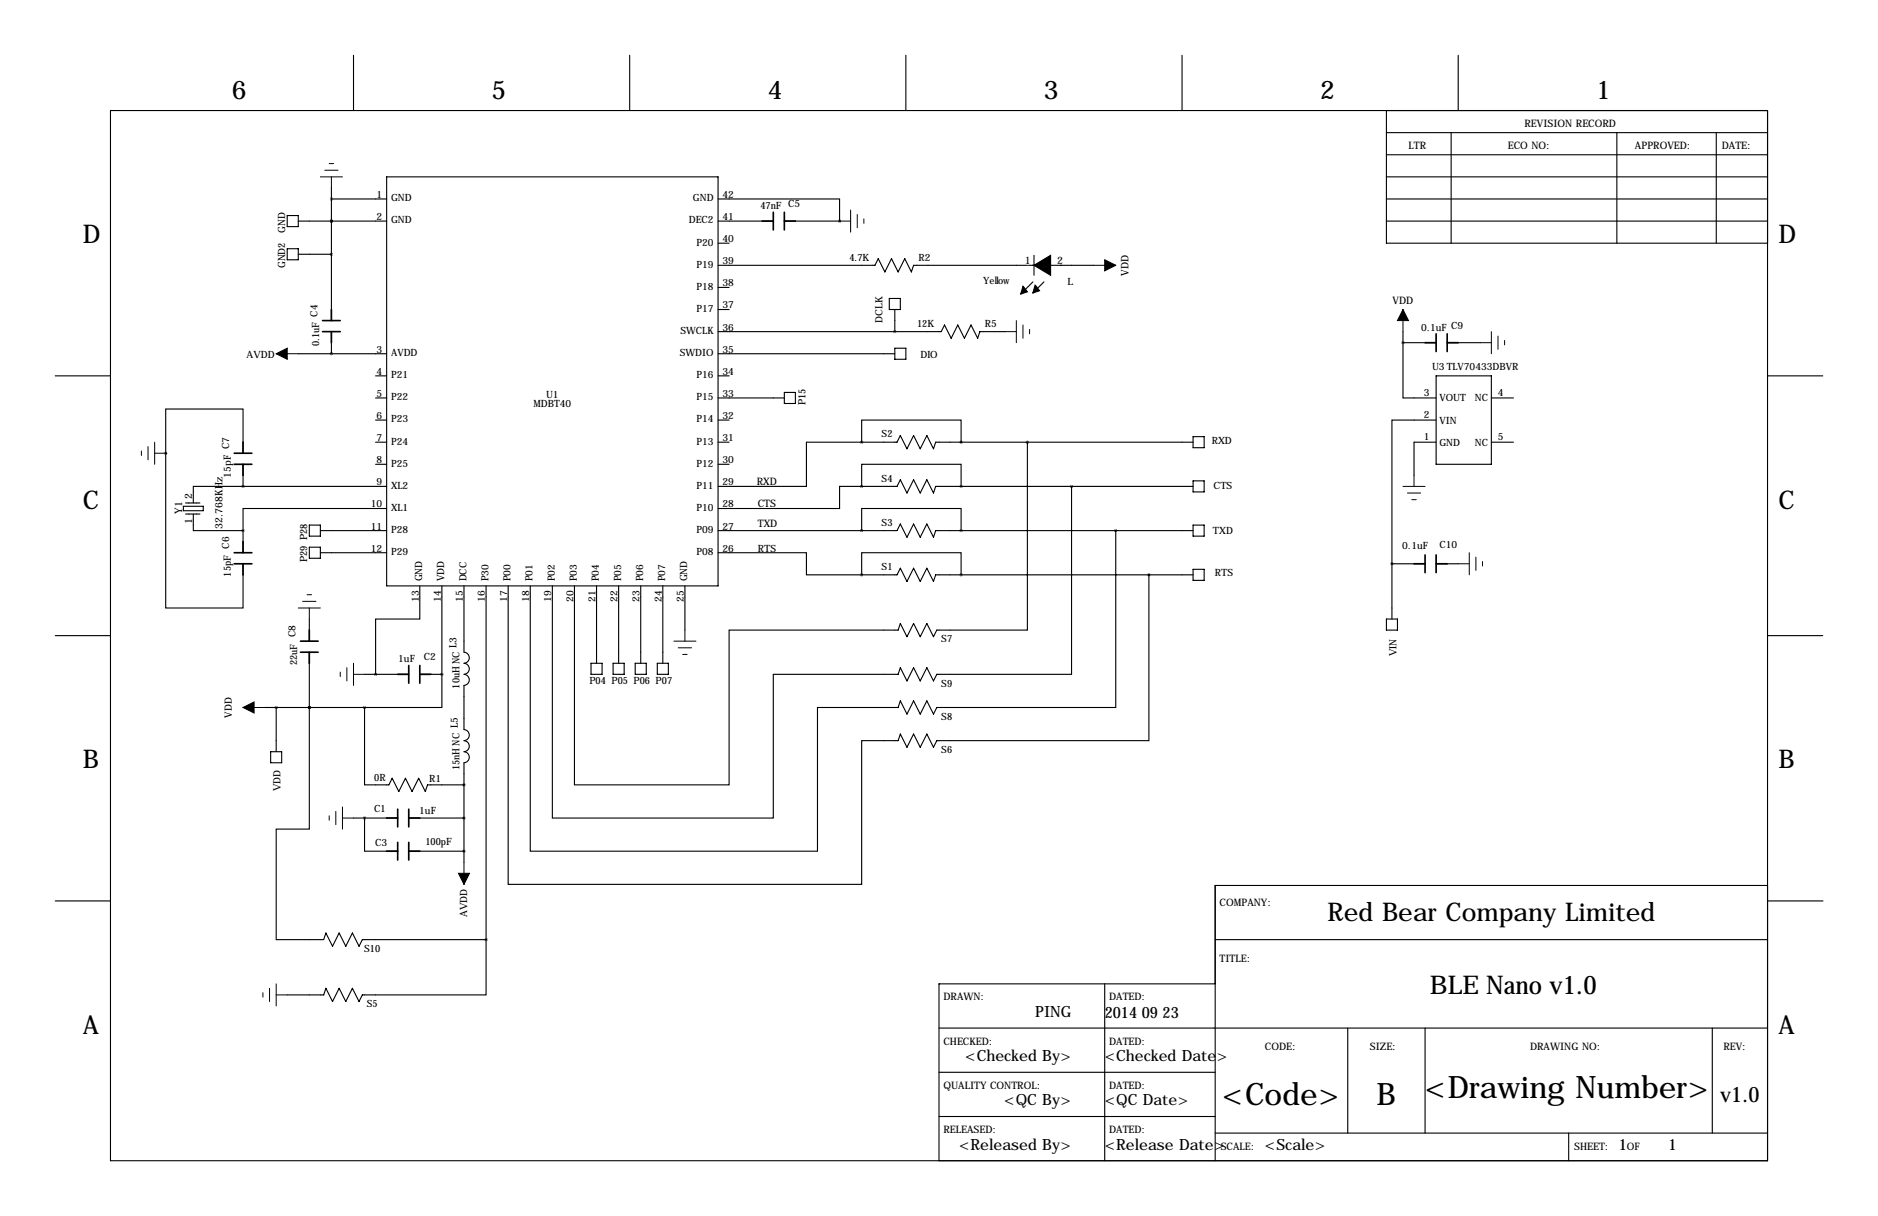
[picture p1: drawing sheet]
<svg xmlns="http://www.w3.org/2000/svg" width="432mm" height="279mm" viewBox="0 0 432 279" stroke-linecap="round" stroke-linejoin="round" font-family="sans-serif">
<g fill="none" stroke="#000" stroke-width=".25">
<path d="M81.3 12.7v12.7M144.8 12.7v12.7M208.3 12.7v12.7M271.8 12.7v12.7M335.3 12.7v12.7M25.4 25.4h381v241.3h-381zM318.8 30.5h87.6M318.8 35.6h87.6M318.8 25.4v30.5h87.6M333.7 30.5v25.4M371.8 30.5v25.4M394.6 30.5v25.4"/>
<path d="M66 49.5h2.6v2.6h-2.6zM66 57.2h2.6v2.5h-2.6zM68.6 50.8h20.3M68.6 58.4h7.6M76.2 50.8h.1M76.2 45.7h12.7M76.2 43.2v30.5M88.9 40.6h76.2v94h-76.2zM165.1 45.7h27.9v5.1M165.1 50.8h12.7M165.1 55.9h2.5M180.3 50.8h12.7"/>
<path d="M193 50.8h.1M237.7 58.7v4.5M318.8 45.7h87.6M318.8 50.8h87.6M318.8 40.6h87.6M76.2 76.2v5.1M165.1 76.2h51.3l.8-1.5 1.5 3 1.5-3 1.5 3 1.6-3 1.5 3 .5-1.5h5.8M165.1 71.1h2.5M165.1 66h2.5M165.1 61h36.1l.7-1.6 1.6 3.1 1.5-3.1 1.5 3.1 1.5-3.1 1.5 3.1 .6-1.5h26.1M204.5 68.6h2.5v2.5h-2.5zM205.7 71.1v5.1"/>
<path d="M236.5 61h15M237.5 64.8l-2.6 2.5M240 64.8l-2.5 2.5M322.6 78.7v12.7h7.6M322.6 78.7h7.6M322.6 76.2v2.5M332.7 78.7h7.7M12.7 86.4h12.7M68.6 81.3h20.3M86.4 86.4h2.5M86.4 91.4h2.5M86.4 96.5h2.5"/>
<path d="M165.1 86.4h2.5M165.1 81.3h40.6M165.1 91.4h15.2M165.1 96.5h2.5M180.3 90.2h2.6v2.5h-2.6zM205.7 80h2.6v2.5h-2.6zM330.2 96.5h-10.2v33M330.2 86.4h12.7v20.3h-12.7zM342.9 91.4h5.1M406.4 86.4h12.7M38.1 104.1v-10.1h17.8v10.1M38.1 104.1h.1"/>
<path d="M38.1 104.1v35.6h17.8v-10.2M42.2 116.3h4.5v1h-4.5zM42.7 118.1h3.3M42.7 115.6h3.3M44.4 118.1v3.8h11.5M55.9 111.8h-11.5v3.8M55.9 111.8h33M55.9 106.7v5.1M86.4 101.6h2.5M86.4 106.7h2.5M88.9 116.8h-33v5.1M165.1 101.6h2.5"/>
<path d="M165.1 106.7h2.5M198.1 101.6h-12.7v10.2h-20.3M198.1 101.6v-5.1h22.9v5.1M198.1 111.8v-5.1h22.9v5.1M198.1 111.8h-5.1v5h-27.9M198.1 101.6h8.1l.8-1.5 1.5 3 1.6-3 1.5 3 1.5-3 1.5 3 .5-1.5h59.2M198.1 111.8h8.1l.8-1.6 1.5 3.1 1.6-3.1 1.5 3.1 1.5-3.1 1.5 3.1 .5-1.5h59.2M236.2 101.6v43.2h-20.8l-.8 1.5-1.5-3-1.5 3-1.5-3-1.6 3-1.5-3-.5 1.5h-38.9v35.5h-35.5v-45.7M246.4 111.8v43.1h-31l-.8 1.6-1.5-3.1-1.5 3.1-1.5-3.1-1.6 3.1-1.5-3.1-.5 1.5h-28.7v33.1h-50.8v-53.4M274.3 100.3h2.6v2.6h-2.6zM274.3 110.5h2.6v2.5h-2.6zM330.2 101.6h-5.1v7.6"/>
<path d="M342.9 101.6h5.1M55.9 121.9v5.1M71.1 120.7h2.6v2.5h-2.6zM71.1 125.7h2.6v2.6h-2.6zM73.7 121.9h15.2M73.7 127h15.2M96.5 134.6v7.6h-10.1v12.7M101.6 134.6v20.3M106.7 134.6v15.3a1.27 1.27 0 0 1 1.2 1.2 1.27 1.27 0 0 1-1.2 1.3 1.27 1.27 0 0 1 1.2 1.3 1.27 1.27 0 0 1-1.2 1.2M111.8 134.6v81.3M137.2 134.6v17.8M142.2 134.6v17.8"/>
<path d="M147.3 134.6v17.8M152.4 134.6v17.8M157.5 134.6v10.2M165.1 127h20.3v5.1h12.7M165.1 121.9h41.1l.8-1.5 1.5 3 1.6-3 1.5 3 1.5-3 1.5 3 .5-1.5h59.2M198.1 132.1v-5.1h22.9v5.1M198.1 121.9v-5.1h22.9v5.1M198.1 132.1h8.1l.8-1.5 1.5 3 1.6-3 1.5 3 1.5-3 1.5 3 .5-1.5h59.2M256.5 121.9v40.7h-41.1l-.8 1.5-1.5-3.1-1.5 3.1-1.5-3.1-1.6 3.1-1.5-3.1-.5 1.6h-18.5v33h-66.1v-61M264.2 132.1v38.1h-48.8l-.8 1.5-1.5-3-1.5 3-1.5-3-1.6 3-1.5-3-.5 1.5h-8.4v33h-81.3v-68.6M274.3 130.8h2.6v2.5h-2.6zM274.3 120.7h2.6v2.5h-2.6z"/>
<path d="M320 129.5v12.7M320 129.5h7.7M330.2 129.5h5.1M12.7 146h12.7M71.1 142.2v5.1M71.1 149.9v12.7M83.8 154.9h10.2M96.5 154.9h5.1M101.6 154.9v7.7h-17.8M106.7 154.9a1.27 1.27 0 0 1 1.2 1.3 1.27 1.27 0 0 1-1.2 1.3v10.1a1.27 1.27 0 0 1 1.2 1.3 1.27 1.27 0 0 1-1.2 1.3 1.27 1.27 0 0 1 1.2 1.2 1.27 1.27 0 0 1-1.2 1.3 1.27 1.27 0 0 1 1.2 1.3 1.27 1.27 0 0 1-1.2 1.3v22.8M135.9 152.4h2.5v2.5h-2.5zM141 152.4h2.5v2.5h-2.5z"/>
<path d="M146 152.4h2.6v2.5h-2.6zM151.1 152.4h2.6v2.5h-2.6zM318.8 142.2h2.5v2.6h-2.5zM406.4 146h12.7M61 162.6h22.8M62.2 172.7h2.6v2.6h-2.6zM63.5 162.6v10.1M71.1 162.6h.1M71.1 162.6v27.9h-7.6v25.4h10.9l.5-1.5 1.6 3 1.5-3 1.5 3 1.5-3 1.5 3 .8-1.5h28.5M83.8 162.6v17.7h5.6l.8-1.5 1.5 3.1 1.5-3.1 1.5 3.1 1.6-3.1 1.5 3.1 .5-1.6h8.4M81.3 188h10.1M83.8 188v7.6h7.6"/>
<path d="M94 188h12.7M94 195.6h12.7M12.7 207h12.7M111.8 215.9v12.7h-28.5l-.8 1.5-1.5-3-1.5 3-1.5-3-1.5 3-1.6-3-.5 1.5h-8.4M279.4 215.9h127M406.4 203.5h-127v63.2M406.5 207h12.7M215.9 236.2h190.5M254 226.1v40.6M279.4 226.1h-63.5v40.6M309.9 236.2v24.1M327.7 236.2v24.1"/>
<path d="M393.7 236.2v24.1M215.9 246.4h63.5M215.9 256.5h63.5M279.4 260.3h127M360.7 260.3v6.4"/>
</g>
<g fill="none" stroke="#000" stroke-width=".38">
<path d="M175.3 50.8h2.5M177.8 48.8v4M180.3 48.8v4M180.3 50.8h2.6M74.2 73.7h4M74.2 76.2h4M76.2 71.1v2.6M76.2 76.2v2.5M327.7 78.7h2.5M330.2 76.7v4.1M332.7 76.7v4.1M332.7 78.7h2.6"/>
<path d="M53.8 104.1h4.1M53.8 106.7h4.1M55.9 101.6v2.5M55.9 106.7v2.5M53.8 127h4.1M53.8 129.5h4.1M55.9 124.5v2.5M55.9 129.5v2.6M325.1 129.5h2.6M327.7 127.5v4.1M330.2 129.5h2.5M330.2 127.5v4.1"/>
<path d="M69.1 147.3h4.1M69.1 149.9h4.1M71.1 144.8v2.5M71.1 149.9v2.5M91.4 154.9h2.6M94 152.9v4.1M96.5 152.9v4.1M96.5 154.9h2.6M88.9 188h2.5M88.9 195.6h2.5M91.4 185.9v4.1M91.4 193.5v4.1"/>
<path d="M94 185.9v4.1M94 193.5v4.1M94 188h2.5M94 195.6h2.5"/>
</g>
<path d="M235.2 65.8l1 1.3-1.5 .5zM238 65.5l1 1.3-1.5 .5zM237.7 61l3.9-2.3v2.3zM237.7 61h3.9v2.2z" fill="#000" stroke="#000" stroke-width=".25"/>
<g fill="none" stroke="#000" stroke-width=".23">
<path d="M74.7 39.1h3M75.7 37.6h1M73.7 40.6h5M76.2 40.6v2.6M193 50.8h2.6M195.6 48.3v5M197.1 49.3v3M198.6 50.3v1M231.1 76.2h2.6M233.7 73.7v5M235.2 74.7v3M236.7 75.7v1"/>
<path d="M251.5 61h5M322.6 71.1v5.1M340.4 78.7h2.5M342.9 76.2v5.1M344.4 77.2v3.1M345.9 78.2v1M63.5 81.3h5.1M32.5 103.6v1M34 102.6v3.1M35.6 104.1h2.5M35.6 101.6v5.1M322.6 111.8h5.1"/>
<path d="M323.6 113.3h3M324.6 114.8h1M325.1 109.2v2.6M68.6 139.7h5.1M69.6 138.2h3M70.6 136.7h1M71.1 139.7v2.5M335.3 129.5h2.5M337.8 127v5.1M339.3 128v3.1M340.9 129v1M78.2 154.4v1"/>
<path d="M79.8 153.4v3.1M81.3 154.9h2.5M81.3 152.4v5.1M154.9 147.3h5.1M156 148.8h3M157 150.4h1M157.5 144.8v2.5M55.9 162.6h5.1M75.7 187.5v1M77.2 186.4v3.1M78.7 188h2.6M78.7 185.4v5.1"/>
<path d="M106.7 198.1v5.1M60.5 228.1v1M62 227.1v3M63.5 228.6h2.5M63.5 226.1v5"/>
</g>
<path d="M254 59.7l2.5 1.3-2.5 1.2zM322.6 71.1l1.2 2.6h-2.5zM63.5 81.3l2.5-1.3v2.5zM55.9 162.6l2.5-1.3v2.5zM105.4 200.7h2.5l-1.2 2.5z" fill="#000" stroke="#000" stroke-width=".23"/>
<path d="M193 50.8a.05 .05 0 0 0 .1 0 .05 .05 0 0 0-.1 0zM205.7 76.2a.05 .05 0 0 0 .1 0 .05 .05 0 0 0-.1 0zM86.3 154.9a.05 .05 0 0 0 .1 0 .05 .05 0 0 0-.1 0zM264.1 132.1a.05 .05 0 0 0 .1 0 .05 .05 0 0 0-.1 0zM256.5 121.9a.05 .05 0 0 0 .1 0 .05 .05 0 0 0-.1 0zM111.7 215.9a.05 .05 0 0 0 .1 0 .05 .05 0 0 0-.1 0zM320 129.5a.05 .05 0 0 0 .1 0 .05 .05 0 0 0-.1 0z" fill="#000" stroke="#000" stroke-width=".63"/>
<g font-size="7.1">
<text x="281" y="254">&lt;Code&gt;</text>
<text x="316.5" y="254">B</text>
<text x="327.6" y="252.2">&lt;Drawing Number&gt;</text>
</g>
<g font-size="5.9">
<text x="53.3" y="22.9">6</text>
<text x="113" y="22.9">5</text>
<text x="176.5" y="22.9">4</text>
<text x="240" y="22.9">3</text>
<text x="303.5" y="22.9">2</text>
<text x="367" y="22.9">1</text>
<text x="19" y="55.9">D</text>
<text x="408.9" y="55.9">D</text>
<text x="19" y="116.8">C</text>
<text x="408.9" y="116.8">C</text>
<text x="19" y="176.5">B</text>
<text x="408.9" y="176.5">B</text>
<text x="305.2" y="211.6">Red Bear Company Limited</text>
<text x="328.8" y="228.4">BLE Nano v1.0</text>
<text x="19" y="237.5">A</text>
<text x="408.9" y="237.5">A</text>
</g>
<text font-size="4.9" x="395.5" y="253.1">v1.0</text>
<g font-size="3.6">
<text x="238" y="233.7">PING</text>
<text x="254" y="233.8">2014 09 23</text>
<text x="221.9" y="243.8">&lt;Checked By&gt;</text>
<text x="254" y="243.8">&lt;Checked Date&gt;</text>
<text x="230.9" y="254">&lt;QC By&gt;</text>
<text x="254" y="254">&lt;QC Date&gt;</text>
<text x="220.5" y="264.1">&lt;Released By&gt;</text>
<text x="254" y="264.1">&lt;Release Date&gt;</text>
<text x="290.8" y="264.1">&lt;Scale&gt;</text>
<text x="372.1" y="264.1">1</text>
<text x="383.5" y="264.1">1</text>
</g>
<g font-size="2.4">
<text x="350.5" y="29.2">REVISION RECORD</text>
<text x="323.8" y="34.3">LTR</text>
<text x="346.7" y="34.3">ECO NO:</text>
<text x="375.9" y="34.3">APPROVED:</text>
<text x="395.9" y="34.3">DATE:</text>
<text x="235.6" y="60.6">1</text>
<text x="243.1" y="60.6">2</text>
<text x="259.5" y="63.3" transform="rotate(-90 259.5 63.3)">VDD</text>
<text x="320.2" y="69.8">VDD</text>
<text x="174" y="111.5">RXD</text>
<text x="41.9" y="118" transform="rotate(-90 41.9 118)">Y1</text>
<text x="44.2" y="114.6" transform="rotate(-90 44.2 114.6)">2</text>
<text x="174.2" y="116.6">CTS</text>
<text x="44.2" y="120.5" transform="rotate(-90 44.2 120.5)">1</text>
<text x="51.2" y="121.5" transform="rotate(-90 51.2 121.5)">32.768KHz</text>
<text x="174.2" y="121.2">TXD</text>
<text x="280.4" y="208.3">COMPANY:</text>
<text x="280.4" y="221">TITLE:</text>
<text x="216.9" y="229.9">DRAWN:</text>
<text x="255" y="229.9">DATED:</text>
<text x="216.9" y="240">CHECKED:</text>
<text x="255" y="240">DATED:</text>
<text x="290.8" y="241.3">CODE:</text>
<text x="315" y="241.3">SIZE:</text>
<text x="351.8" y="241.3">DRAWING NO:</text>
<text x="396.2" y="241.3">REV:</text>
<text x="216.9" y="250.2">QUALITY CONTROL:</text>
<text x="255" y="250.2">DATED:</text>
<text x="216.9" y="260.3">RELEASED:</text>
<text x="255" y="260.3">DATED:</text>
<text x="280.7" y="264.2">SCALE:</text>
<text x="361.9" y="264.2">SHEET:</text>
<text x="374" y="264.2">OF</text>
</g>
<g font-size="2.3">
<text x="86.6" y="45.5">1</text>
<text x="89.9" y="46.3">GND</text>
<text x="159.3" y="46.3">GND</text>
<text x="166.1" y="45.5">42</text>
<text x="65.5" y="53.4" transform="rotate(-90 65.5 53.4)">GND</text>
<text x="86.6" y="50.5">2</text>
<text x="89.9" y="51.4">GND</text>
<text x="158.4" y="51.4">DEC2</text>
<text x="166.1" y="50.5">41</text>
<text x="174.9" y="48">47nF C5</text>
<text x="160.1" y="56.4">P20</text>
<text x="166.1" y="55.6">40</text>
<text x="195.3" y="60">4.7K</text>
<text x="211.2" y="59.9">R2</text>
<text x="65.5" y="61.6" transform="rotate(-90 65.5 61.6)">GND2</text>
<text x="160.1" y="61.5">P19</text>
<text x="166.1" y="65.8">38</text>
<text x="166.1" y="60.7">39</text>
<text x="226.1" y="65.3">Yellow</text>
<text x="245.5" y="65.6">L</text>
<text x="160.1" y="71.7">P17</text>
<text x="160.1" y="66.6">P18</text>
<text x="166.1" y="70.9">37</text>
<text x="156.4" y="76.8">SWCLK</text>
<text x="166.1" y="75.9">36</text>
<text x="202.9" y="74.2" transform="rotate(-90 202.9 74.2)">DCLK</text>
<text x="210.9" y="75.2">12K</text>
<text x="226.5" y="75.2">R5</text>
<text x="326.7" y="75.9">0.1uF C9</text>
<text x="56.7" y="82.3">AVDD</text>
<text x="73.4" y="79.5" transform="rotate(-90 73.4 79.5)">0.1uF C4</text>
<text x="86.6" y="81">3</text>
<text x="89.9" y="81.8">AVDD</text>
<text x="156.3" y="81.8">SWDIO</text>
<text x="166.1" y="81">35</text>
<text x="211.6" y="82.3">DIO</text>
<text x="86.6" y="86.1">4</text>
<text x="89.9" y="86.9">P21</text>
<text x="160.1" y="86.9">P16</text>
<text x="166.1" y="86.1">34</text>
<text x="329.3" y="84.9">U3TLV70433DBVR</text>
<text x="86.6" y="91.2">5</text>
<text x="89.9" y="92">P22</text>
<text x="122.7" y="93.6">MDBT40</text>
<text x="125.6" y="91.4">U1</text>
<text x="160.1" y="92">P15</text>
<text x="166.1" y="91.2">33</text>
<text x="185.2" y="93.1" transform="rotate(-90 185.2 93.1)">P15</text>
<text x="327.4" y="90.9">3</text>
<text x="331" y="92.2">VOUT NC</text>
<text x="344.4" y="90.9">4</text>
<text x="86.6" y="96.3">6</text>
<text x="86.6" y="101.3">7</text>
<text x="89.9" y="97.1">P23</text>
<text x="160.1" y="97.1">P14</text>
<text x="166.1" y="101.3">31</text>
<text x="166.1" y="96.3">32</text>
<text x="202.7" y="100.3">S2</text>
<text x="327.4" y="101.1">1</text>
<text x="327.4" y="96">2</text>
<text x="331" y="97.3">VIN</text>
<text x="344.4" y="101.1">5</text>
<text x="86.6" y="106.4">8</text>
<text x="89.9" y="102.2">P24</text>
<text x="89.9" y="107.2">P25</text>
<text x="160.1" y="107.2">P12</text>
<text x="160.1" y="102.2">P13</text>
<text x="166.1" y="106.4">30</text>
<text x="278.6" y="102.1">RXD</text>
<text x="331" y="102.4">GND</text>
<text x="339.1" y="102.4">NC</text>
<text x="53.1" y="109.8" transform="rotate(-90 53.1 109.8)">15pF C7</text>
<text x="86.6" y="111.5">9</text>
<text x="89.9" y="112.3">XL2</text>
<text x="160.1" y="112.3">P11</text>
<text x="166.1" y="111.5">29</text>
<text x="202.7" y="110.7">S4</text>
<text x="279" y="112.3">CTS</text>
<text x="85.2" y="116.6">10</text>
<text x="89.9" y="117.4">XL1</text>
<text x="160.1" y="117.4">P10</text>
<text x="166.1" y="116.6">28</text>
<text x="85.2" y="121.7">11</text>
<text x="89.9" y="122.5">P28</text>
<text x="160.1" y="122.5">P09</text>
<text x="166.1" y="121.7">27</text>
<text x="202.7" y="120.9">S3</text>
<text x="278.9" y="122.7">TXD</text>
<text x="331" y="125.8">C10</text>
<text x="70.6" y="129.2" transform="rotate(-90 70.6 129.2)">P29 P28</text>
<text x="85.2" y="126.7">12</text>
<text x="89.9" y="127.6">P29</text>
<text x="160.1" y="127.6">P08</text>
<text x="166.1" y="126.7">26</text>
<text x="174.2" y="126.7">RTS</text>
<text x="202.7" y="131.1">S1</text>
<text x="322.4" y="126.2">0.1uF</text>
<text x="53.1" y="132.5" transform="rotate(-90 53.1 132.5)">15pF C6</text>
<text x="97.1" y="133.6" transform="rotate(-90 97.1 133.6)">GND</text>
<text x="102.2" y="133.6" transform="rotate(-90 102.2 133.6)">VDD</text>
<text x="107.2" y="133.6" transform="rotate(-90 107.2 133.6)">DCC</text>
<text x="112.3" y="133.6" transform="rotate(-90 112.3 133.6)">P30</text>
<text x="117.4" y="133.6" transform="rotate(-90 117.4 133.6)">P00</text>
<text x="122.5" y="133.6" transform="rotate(-90 122.5 133.6)">P01</text>
<text x="127.6" y="133.6" transform="rotate(-90 127.6 133.6)">P02</text>
<text x="132.6" y="133.6" transform="rotate(-90 132.6 133.6)">P03</text>
<text x="137.7" y="133.6" transform="rotate(-90 137.7 133.6)">P04</text>
<text x="142.8" y="133.6" transform="rotate(-90 142.8 133.6)">P05</text>
<text x="147.9" y="133.6" transform="rotate(-90 147.9 133.6)">P06</text>
<text x="153" y="133.6" transform="rotate(-90 153 133.6)">P07</text>
<text x="158" y="133.6" transform="rotate(-90 158 133.6)">GND</text>
<text x="279.3" y="132.3">RTS</text>
<text x="96.3" y="138.3" transform="rotate(-90 96.3 138.3)">13</text>
<text x="101.3" y="138.3" transform="rotate(-90 101.3 138.3)">14</text>
<text x="106.4" y="138.3" transform="rotate(-90 106.4 138.3)">15</text>
<text x="111.5" y="138.3" transform="rotate(-90 111.5 138.3)">16</text>
<text x="116.6" y="138.3" transform="rotate(-90 116.6 138.3)">17</text>
<text x="121.7" y="138.3" transform="rotate(-90 121.7 138.3)">18</text>
<text x="126.7" y="138.3" transform="rotate(-90 126.7 138.3)">19</text>
<text x="131.8" y="138.3" transform="rotate(-90 131.8 138.3)">20</text>
<text x="136.9" y="138.3" transform="rotate(-90 136.9 138.3)">21</text>
<text x="142" y="138.3" transform="rotate(-90 142 138.3)">22</text>
<text x="147.1" y="138.3" transform="rotate(-90 147.1 138.3)">23</text>
<text x="152.1" y="138.3" transform="rotate(-90 152.1 138.3)">24</text>
<text x="157.2" y="138.3" transform="rotate(-90 157.2 138.3)">25</text>
<text x="105" y="148.8" transform="rotate(-90 105 148.8)">L3</text>
<text x="216.4" y="147.6">S7</text>
<text x="68.3" y="152.8" transform="rotate(-90 68.3 152.8)">22uF C8</text>
<text x="91.6" y="152.1">1uF</text>
<text x="97.4" y="151.7">C2</text>
<text x="321.1" y="150.8" transform="rotate(-90 321.1 150.8)">VIN</text>
<text x="105.7" y="158.2" transform="rotate(-90 105.7 158.2)">10uH NC</text>
<text x="135.5" y="157.3">P04 P05 P06 P07</text>
<text x="216.4" y="157.8">S9</text>
<text x="53.3" y="164.9" transform="rotate(-90 53.3 164.9)">VDD</text>
<text x="216.4" y="165.4">S8</text>
<text x="216.4" y="173">S6</text>
<text x="86.1" y="179.4">0R</text>
<text x="98.7" y="179.6">R1</text>
<text x="105.7" y="177" transform="rotate(-90 105.7 177)">15nH NC L5</text>
<text x="64.5" y="181.8" transform="rotate(-90 64.5 181.8)">VDD</text>
<text x="86" y="186.5">C1</text>
<text x="96.4" y="186.9">1uF</text>
<text x="86.2" y="194.4">C3</text>
<text x="97.8" y="194.1">100pF</text>
<text x="107.4" y="210.7" transform="rotate(-90 107.4 210.7)">AVDD</text>
<text x="83.8" y="218.7">S10</text>
<text x="84.3" y="231.4">S5</text>
</g>
</svg>
